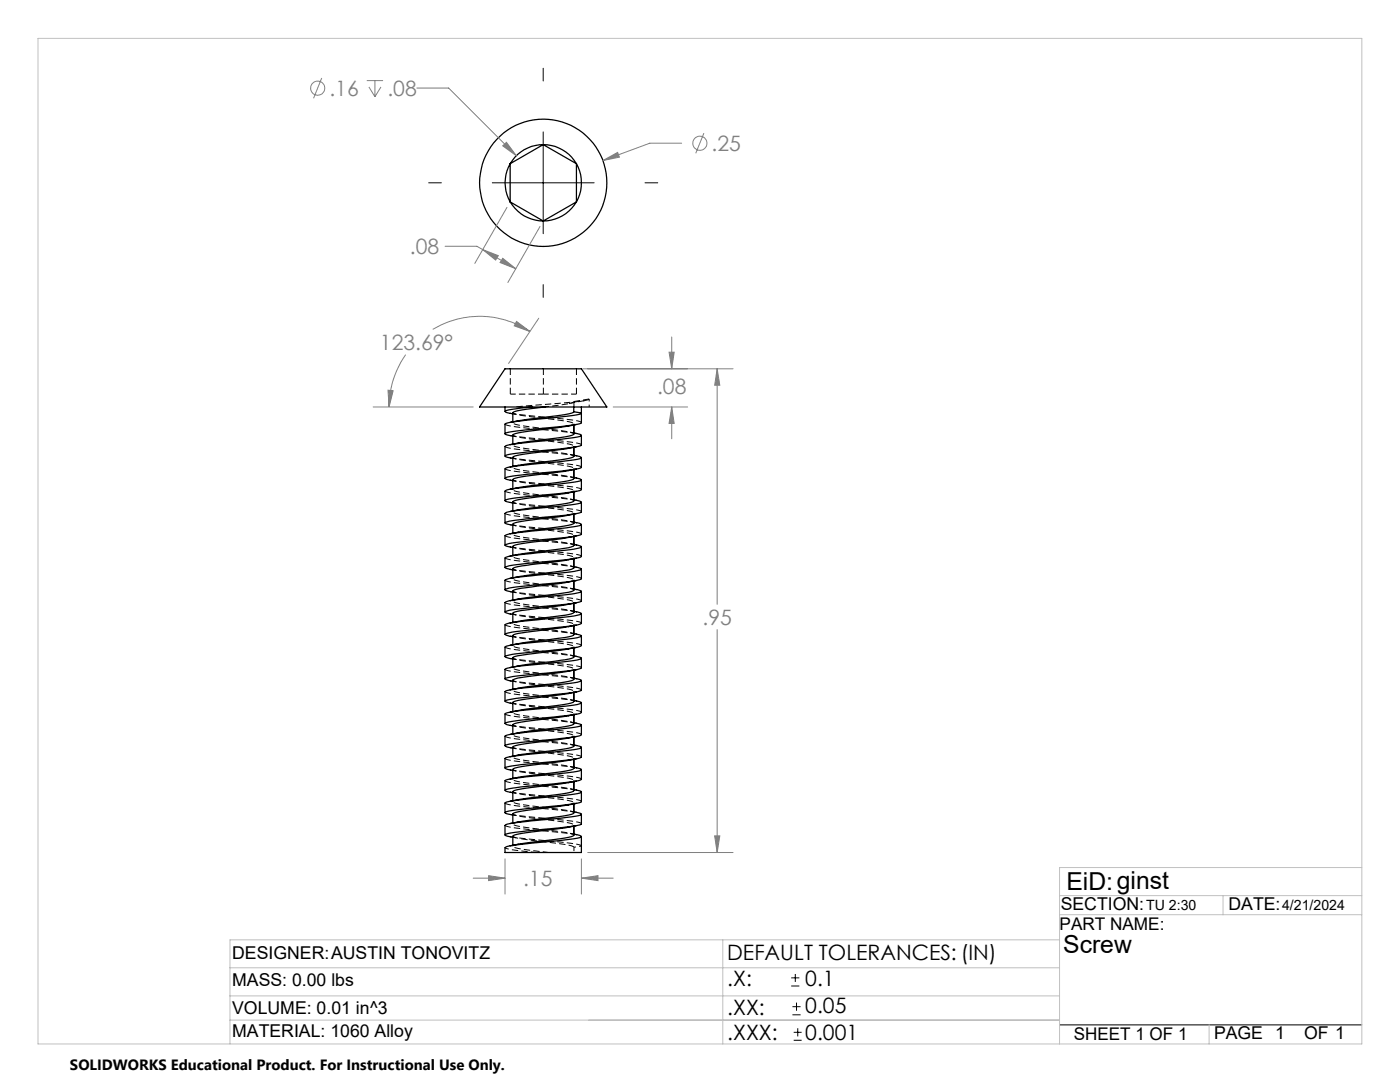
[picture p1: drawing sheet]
<svg xmlns="http://www.w3.org/2000/svg" width="279mm" height="216mm" viewBox="0 0 279 216" stroke-linecap="round" stroke-linejoin="round" font-family="sans-serif">
<path d="M103 81.2l6.9-.6a45.5 45.5 0 0 0 7.6-.9l.1-.1M113.4 80.6l3.3-.7" fill="none" stroke="#000" stroke-width=".2" stroke-dasharray="1.3 .6" stroke-dashoffset="-.1" stroke-linecap="butt"/>
<g fill="none" stroke="#000" stroke-width=".2" stroke-dasharray="1.3 .6" stroke-linecap="butt">
<path d="M101.8 78.6v-5M108.4 78.6v-5M115 78.6v-5M102.3 97.5v.2M102.3 93.1v.2M102.3 88.6v.2M102.3 84.2v.2M114.5 80.1l3.1-.5M114.5 98.1v-.2M114.5 93.7v-.2M114.5 89.2v-.2M114.5 84.8v-.2"/>
<path d="M102.3 119.7v.3M102.3 115.3v.2M102.3 110.8v.3M102.3 106.4v.2M102.3 101.9v.3M114.5 115.9v-.2M114.5 111.5v-.2M114.5 107v-.2M114.5 102.6v-.2M102.3 137.5v.2M102.3 133.1v.2M102.3 128.6v.2"/>
<path d="M102.3 124.2v.2M114.5 138.1v-.2M114.5 133.7v-.2M114.5 129.3v-.3M114.5 124.8v-.2M114.5 120.4v-.3M102.3 159.8v.2M102.3 155.3v.2M102.3 150.9v.2M102.3 146.4v.2M102.3 142v.2M114.5 155.9v-.2"/>
<path d="M114.5 151.5v-.2M114.5 147v-.2M114.5 142.6v-.2M102.3 164.2v.2M102.3 168.7v.2M114.5 164.8v-.2M114.5 160.4v-.2"/>
</g>
<g fill="none" stroke="#000" stroke-width=".2" stroke-dasharray="1.3 .6" stroke-dashoffset=".1" stroke-linecap="butt">
<path d="M101.9 82.5l7.7 .8a32 32 0 0 1 6.4 .9l.1 .1M101.9 86.9l7.7 .9a32 32 0 0 1 6.4 .9l.1 .1M101.9 91.4l7.7 .8a32 32 0 0 1 6.4 .9l.1 .1M101.9 95.8l7.7 .9a32 32 0 0 1 6.4 .8l.1 .2M115.1 99.8l-7.5-.8a33.3 33.3 0 0 1-6.7-.9l-.1-.1M115.1 95.4l-7.5-.8a33.3 33.3 0 0 1-6.7-1l-.1-.1M115.1 90.9l-7.5-.8a33.3 33.3 0 0 1-6.7-.9l-.1-.1M115.1 86.5l-7.5-.8a33.3 33.3 0 0 1-6.7-1l-.1-.1M101.9 100.3l7.7 .8a32 32 0 0 1 6.4 .9l.1 .1M101.9 104.7l7.7 .8a32 32 0 0 1 6.4 .9l.1 .1M101.9 109.1l7.7 .9a32 32 0 0 1 6.4 .9l.1 .1M101.9 113.6l7.7 .8a32 32 0 0 1 6.4 .9l.1 .1"/>
<path d="M101.9 118l7.7 .9a32 32 0 0 1 6.4 .9l.1 .1M115.1 117.6l-7.5-.8a33.3 33.3 0 0 1-6.7-.9l-.1-.1M115.1 113.2l-7.5-.9a33.3 33.3 0 0 1-6.7-.9l-.1-.1M115.1 108.7l-7.5-.8a33.3 33.3 0 0 1-6.7-.9l-.1-.1M115.1 104.3l-7.5-.8a33.3 33.3 0 0 1-6.7-1l-.1-.1M101.9 122.5l7.7 .8a32 32 0 0 1 6.4 .9l.1 .1M101.9 126.9l7.7 .9a32 32 0 0 1 6.4 .9l.1 .1M101.9 131.4l7.7 .8a32 32 0 0 1 6.4 .9l.1 .1M101.9 135.8l7.7 .9a32 32 0 0 1 6.4 .9l.1 .1M115.1 139.9l-7.5-.9a33.3 33.3 0 0 1-6.7-.9l-.1-.1M115.1 135.4l-7.5-.8a33.3 33.3 0 0 1-6.7-.9l-.1-.2M115.1 131l-7.5-.9a33.3 33.3 0 0 1-6.7-.9l-.1-.1"/>
<path d="M115.1 126.5l-7.5-.8a33.3 33.3 0 0 1-6.7-.9l-.1-.1M115.1 122.1l-7.5-.9a33.3 33.3 0 0 1-6.7-.9l-.1-.1M101.9 140.3l7.7 .8a32 32 0 0 1 6.4 .9l.1 .1M101.9 144.7l7.7 .9a32 32 0 0 1 6.4 .9l.1 .1M101.9 149.2l7.7 .8a32 32 0 0 1 6.4 .9l.1 .1M101.9 153.6l7.7 .9a32 32 0 0 1 6.4 .9l.1 .1M101.9 158.1l7.7 .8a32 32 0 0 1 6.4 .9l.1 .1M115.1 157.6l-7.5-.8a33.3 33.3 0 0 1-6.7-.9l-.1-.1M115.1 153.2l-7.5-.8a33.3 33.3 0 0 1-6.7-1l-.1-.1M115.1 148.8l-7.5-.9a33.3 33.3 0 0 1-6.7-.9l-.1-.1M115.1 144.3l-7.5-.8a33.3 33.3 0 0 1-6.7-1l-.1-.1M101.9 162.5l7.7 .9a32 32 0 0 1 6.4 .9l.1 .1"/>
<path d="M101.9 167l7.7 .8a32 32 0 0 1 6.4 .9l.1 .1M114.5 169.1a8.2 8.2 0 0 0-3.7-.9l-1.2-.1a39.9 39.9 0 0 1-7.1-1.1l-.2-.2M115.1 166.5l-7.5-.8a33.3 33.3 0 0 1-6.7-.9l-.1-.1M115.1 162.1l-7.5-.8a33.3 33.3 0 0 1-6.7-1l-.1-.1"/>
</g>
<g fill="none" stroke="#000" stroke-width=".2" stroke-dasharray="1.3 .6" stroke-dashoffset=".4" stroke-linecap="butt">
<path d="M113.4 98.3l1.1-.4a8.2 8.2 0 0 0-3.7-.8l-1.2-.2a39.9 39.9 0 0 1-7.1-1.1l-.2-.1M113.4 93.9l1.1-.4a8.2 8.2 0 0 0-3.7-.9l-1.2-.1a39.9 39.9 0 0 1-7.1-1.1l-.2-.2M113.4 89.4l1.1-.4a8.2 8.2 0 0 0-3.7-.8l-1.2-.2a39.9 39.9 0 0 1-7.1-1.1l-.2-.1M113.4 85l1.1-.4a8.2 8.2 0 0 0-3.7-.9l-1.2-.1a39.9 39.9 0 0 1-7.1-1.1l-.2-.2M113.4 116.1l1.1-.4a8.2 8.2 0 0 0-3.7-.8l-1.2-.2a39.9 39.9 0 0 1-7.1-1.1l-.2-.1M113.4 111.7l1.1-.4a8.2 8.2 0 0 0-3.7-.9l-1.2-.1a39.9 39.9 0 0 1-7.1-1.1l-.2-.2M113.4 107.2l1.1-.4a8.2 8.2 0 0 0-3.7-.8l-1.2-.2a39.9 39.9 0 0 1-7.1-1.1l-.2-.1M113.4 102.8l1.1-.4a8.2 8.2 0 0 0-3.7-.9l-1.2-.1a39.9 39.9 0 0 1-7.1-1.1l-.2-.2M113.4 138.4l1.1-.5a8.2 8.2 0 0 0-3.7-.8l-1.2-.1a39.9 39.9 0 0 1-7.1-1.2l-.2-.1M113.4 133.9l1.1-.4a8.2 8.2 0 0 0-3.7-.8l-1.2-.2a39.9 39.9 0 0 1-7.1-1.1l-.2-.1M113.4 129.5l1.1-.5a8.2 8.2 0 0 0-3.7-.8l-1.2-.1a39.9 39.9 0 0 1-7.1-1.1l-.2-.2M113.4 125l1.1-.4a8.2 8.2 0 0 0-3.7-.8l-1.2-.2a39.9 39.9 0 0 1-7.1-1.1l-.2-.1"/>
<path d="M113.4 120.6l1.1-.5a8.2 8.2 0 0 0-3.7-.8l-1.2-.1a39.9 39.9 0 0 1-7.1-1.1l-.2-.2M113.4 156.2l1.1-.5a8.2 8.2 0 0 0-3.7-.8l-1.2-.2a39.9 39.9 0 0 1-7.1-1.1l-.2-.1M113.4 151.7l1.1-.4a8.2 8.2 0 0 0-3.7-.9l-1.2-.1a39.9 39.9 0 0 1-7.1-1.1l-.2-.1M113.4 147.3l1.1-.5a8.2 8.2 0 0 0-3.7-.8l-1.2-.1a39.9 39.9 0 0 1-7.1-1.2l-.2-.1M113.4 142.8l1.1-.4a8.2 8.2 0 0 0-3.7-.9l-1.2-.1a39.9 39.9 0 0 1-7.1-1.1l-.2-.1M113.4 165l1.1-.4a8.2 8.2 0 0 0-3.7-.8l-1.2-.2a39.9 39.9 0 0 1-7.1-1.1l-.2-.1M113.4 160.6l1.1-.4a8.2 8.2 0 0 0-3.7-.9l-1.2-.1a39.9 39.9 0 0 1-7.1-1.1l-.2-.2"/>
</g>
<g fill="none" stroke="#000" stroke-width=".2" stroke-dasharray="1.3 .6" stroke-dashoffset=".6" stroke-linecap="butt">
<path d="M102.3 95.9l1.1 .2M102.3 91.5l1.1 .2M102.3 87l1.1 .2M102.3 82.6l1.1 .2M108.9 81.2l3.9-.5a2.87 2.87 0 0 0 1.7-.6M102.3 118.1l1.1 .3M102.3 113.7l1.1 .2M102.3 109.2l1.1 .3M102.3 104.8l1.1 .2M102.3 100.3l1.1 .3M102.3 135.9l1.1 .2M102.3 131.5l1.1 .2"/>
<path d="M102.3 127l1.1 .2M102.3 122.6l1.1 .2M102.3 158.2l1.1 .2M102.3 153.7l1.1 .2M102.3 149.3l1.1 .2M102.3 144.8l1.1 .2M102.3 140.4l1.1 .2M102.3 162.6l1.1 .2M102.3 167.1l1.1 .2"/>
</g>
<path d="M117.6 79.6v1.6M116.1 168.8l-1.6 .3" fill="none" stroke="#000" stroke-width=".2" stroke-dasharray="1.3 .6" stroke-dashoffset=".8" stroke-linecap="butt"/>
<g fill="none" stroke="#000" stroke-width=".2" stroke-dasharray="1.3 .6" stroke-dashoffset=".5" stroke-linecap="butt">
<path d="M114.5 99.9a7.5 7.5 0 0 0-3.3-.7l-1.9-.3a38.2 38.2 0 0 1-6.8-1l-.2-.2 .2-.1 .9-.3M114.5 95.5a7.5 7.5 0 0 0-3.3-.8l-1.9-.2a38.2 38.2 0 0 1-6.8-1.1l-.2-.1 .2-.2 .9-.3M114.5 91a7.5 7.5 0 0 0-3.3-.7l-1.9-.3a38.2 38.2 0 0 1-6.8-1l-.2-.2 .2-.1 .9-.3M114.5 86.6a7.5 7.5 0 0 0-3.3-.8l-1.9-.2a38.2 38.2 0 0 1-6.8-1.1l-.2-.1 .2-.2 .9-.3M114.5 81.2v-1.1M114.5 99.7l-.9-.2M114.5 95.3l-.9-.2M114.5 90.8l-.9-.1M114.5 86.4l-.9-.2M114.5 117.7a7.5 7.5 0 0 0-3.3-.8l-1.9-.2a38.2 38.2 0 0 1-6.8-1.1l-.2-.1 .2-.1 .9-.3M114.5 113.3a7.5 7.5 0 0 0-3.3-.8l-1.9-.2a38.2 38.2 0 0 1-6.8-1.1l-.2-.1 .2-.2 .9-.3M114.5 108.8a7.5 7.5 0 0 0-3.3-.7l-1.9-.3a38.2 38.2 0 0 1-6.8-1.1l-.2-.1 .2-.1 .9-.3"/>
<path d="M114.5 104.4a7.5 7.5 0 0 0-3.3-.8l-1.9-.2a38.2 38.2 0 0 1-6.8-1.1l-.2-.1 .2-.2 .9-.3M114.5 117.5l-.9-.2M114.5 113.1l-.9-.2M114.5 108.6l-.9-.2M114.5 104.2l-.9-.2M114.5 140a7.5 7.5 0 0 0-3.3-.8l-1.9-.3a38.2 38.2 0 0 1-6.8-1l-.2-.2 .2-.1 .9-.3M114.5 135.5a7.5 7.5 0 0 0-3.3-.8l-1.9-.2a38.2 38.2 0 0 1-6.8-1.1l-.2-.1 .2-.1 .9-.3M114.5 131.1a7.5 7.5 0 0 0-3.3-.8l-1.9-.2a38.2 38.2 0 0 1-6.8-1.1l-.2-.2 .2-.1 .9-.3M114.5 126.6a7.5 7.5 0 0 0-3.3-.8l-1.9-.2a38.2 38.2 0 0 1-6.8-1.1l-.2-.1 .2-.1 .9-.3M114.5 122.2a7.5 7.5 0 0 0-3.3-.8l-1.9-.2a38.2 38.2 0 0 1-6.8-1.1l-.2-.1 .2-.2 .9-.3M114.5 139.7l-.9-.1M114.5 135.3l-.9-.2"/>
<path d="M114.5 130.9l-.9-.2M114.5 126.4l-.9-.2M114.5 122l-.9-.2M114.5 157.8a7.5 7.5 0 0 0-3.3-.8l-1.9-.3a38.2 38.2 0 0 1-6.8-1l-.2-.2 .2-.1 .9-.3M114.5 153.3a7.5 7.5 0 0 0-3.3-.8l-1.9-.2a38.2 38.2 0 0 1-6.8-1.1l-.2-.1 .2-.2 .9-.2M114.5 148.9a7.5 7.5 0 0 0-3.3-.8l-1.9-.3a38.2 38.2 0 0 1-6.8-1l-.2-.2 .2-.1 .9-.3M114.5 144.4a7.5 7.5 0 0 0-3.3-.8l-1.9-.2a38.2 38.2 0 0 1-6.8-1.1l-.2-.1 .2-.1 .9-.3M114.5 157.5l-.9-.1M114.5 153.1l-.9-.2M114.5 148.6l-.9-.1M114.5 144.2l-.9-.2M106.7 170.1l-4.4-.5-1.1-.3-.4-.2"/>
<path d="M114.5 166.6a7.5 7.5 0 0 0-3.3-.7l-1.9-.3a38.2 38.2 0 0 1-6.8-1l-.2-.2 .2-.1 .9-.3M114.5 162.2a7.5 7.5 0 0 0-3.3-.8l-1.9-.2a38.2 38.2 0 0 1-6.8-1.1l-.2-.1 .2-.2 .9-.3M114.5 169.1v1M114.5 162l-.9-.2M114.5 166.4l-.9-.1"/>
</g>
<path d="M109.3 170.1a38.2 38.2 0 0 1-6.8-1.1l-.2-.1 .2-.2 .9-.3" fill="none" stroke="#000" stroke-width=".2" stroke-dasharray="1.3 .6" stroke-dashoffset=".3" stroke-linecap="butt"/>
<path d="M101.8 78.6h6.6M108.4 78.6h6.6" fill="none" stroke="#000" stroke-width=".2" stroke-dasharray="1.3 .6" stroke-dashoffset=".2" stroke-linecap="butt"/>
<g fill="none" stroke="#000" stroke-width=".25">
<path d="M101.8 32.7a7.6 7.6 0 0 0 0 7.6M101.8 32.7v7.6M108.4 28.9a7.7 7.7 0 0 1 6.6 3.8M108.4 28.9a7.6 7.6 0 0 0-6.6 3.8M108.4 28.9l6.6 3.8M108.4 28.9l-6.6 3.8M115 32.7a7.8 7.8 0 0 1 0 7.6M115 32.7v7.6M101.8 40.3a7.6 7.6 0 0 0 6.6 3.8M101.8 40.3l6.6 3.8M115 40.3a7.7 7.7 0 0 1-6.6 3.8M115 40.3l-6.6 3.8"/>
<path d="M100.8 73.6h15.2l5.1 7.6h-25.4zM100.8 81.2v.9M106.3 81.2a17 17 0 0 0-5.5 .9l.4 .2 1.1 .3M108.9 81.2a33.4 33.4 0 0 0-6.5 1l-.1 2M114.5 98.1v1.8a8.1 8.1 0 0 1-3.7 .9l-5.8 .7-3.2 .6M114.5 93.7v1.8a8.1 8.1 0 0 1-3.7 .8l-5.8 .7-3.2 .6M114.5 89.3v1.8a8.1 8.1 0 0 1-3.7 .8l-5.8 .7-3.2 .6M114.5 84.8v1.8a8.1 8.1 0 0 1-3.7 .9l-5.8 .7-3.2 .5M114.5 82.2a8.1 8.1 0 0 1-3.7 .8l-5.8 .7-3.2 .6M114.5 99.7l1.2 .3 .3 .2-.3 .2-1.1 .2-7.4 .8a31.8 31.8 0 0 0-6.3 .9l-.1 .1v2M114.5 95.3l1.2 .2 .3 .3-.3 .2-1.1 .2-7.4 .8a31.8 31.8 0 0 0-6.3 .9l-.1 .1v1.9M114.5 90.8l1.2 .3 .3 .2-.3 .2-1.1 .3-7.4 .7a31.8 31.8 0 0 0-6.3 1l-.1 .1v1.9"/>
<path d="M114.5 86.4l1.2 .2 .3 .3-.3 .2-1.9 .3-7.7 .8-4.9 .7-.4 .2v1.9M114.5 82.2l1.5 .2a5.9 5.9 0 0 1-3.1 .7l-6.8 .6a17 17 0 0 0-5.3 .9v2M114.5 81.2v1M115 98l-5.4 .9a36 36 0 0 0-7.2 1.1l-.1 2M115 93.6l-5.4 .9a36 36 0 0 0-7.2 1.1l-.1 1.9M115 89.1l-2.3 .5-3.1 .4a38.9 38.9 0 0 0-7.2 1.1l-.1 2M115 84.7l-5.4 .8a38.9 38.9 0 0 0-7.2 1.2l-.1 1.9M116 81.2v3.3l-4.1 .6-9.6 1-1.1 .2-.4 .3 1.5 .4M116 86.9v1.9l-.3 .2-3.8 .6-4.5 .4a31.5 31.5 0 0 0-6.5 .9l-.1 .1 .1 .1 1.4 .4M116 91.3v1.9l-.3 .3-3.8 .5-4.5 .4a31.5 31.5 0 0 0-6.5 1l-.1 .1 .1 .1 1.4 .3M116 95.8v1.9l-.3 .2-3.8 .6-4.5 .4a31.5 31.5 0 0 0-6.5 .9l-.1 .1 .1 .1 1.4 .4M101.8 118.1h.5"/>
<path d="M114.5 115.9v1.9a2.58 2.58 0 0 1-1.8 .5l-7.7 1-3.2 .6M114.5 111.5v1.8a2.58 2.58 0 0 1-1.8 .5l-7.7 1-3.2 .6M114.5 107v1.9a19.2 19.2 0 0 1-6.1 1.1l-6.6 .9M114.5 102.6v1.8a19.2 19.2 0 0 1-6.1 1.1l-6.6 1M114.5 117.5l1.5 .4v.2a48.3 48.3 0 0 1-8.8 1.1 31.8 31.8 0 0 0-6.3 .9l-.1 .1v1.9M114.5 113.1l1.5 .4v.2a48.3 48.3 0 0 1-8.8 1.1 31.8 31.8 0 0 0-6.3 .9l-.1 .1v1.9M114.5 108.6l1.5 .4v.2a48.3 48.3 0 0 1-8.8 1.1 31.8 31.8 0 0 0-6.3 .9l-.1 .1v1.9M114.5 104.2l1.2 .2 .3 .3a16.2 16.2 0 0 1-5.2 .9l-3.6 .3a31.8 31.8 0 0 0-6.3 .9l-.1 .1v1.9M115 115.9l-3.2 .5-7.7 1a2.79 2.79 0 0 0-1.8 .5v1.9M115 111.4l-3.2 .6-7.7 .9a2.79 2.79 0 0 0-1.8 .6v1.8M115 106.9l-5.4 .9a36 36 0 0 0-7.2 1.1l-.1 1.9M115 102.5l-5.4 .9a36 36 0 0 0-7.2 1.1l-.1 1.9"/>
<path d="M116 100.2v1.9a16.2 16.2 0 0 1-5.2 .9l-3.4 .3a31.5 31.5 0 0 0-6.5 .9l-.1 .2 .1 .1 1.4 .3M116 104.7v2a77.4 77.4 0 0 1-10.9 1.3l-3.5 .4-.8 .4 1.5 .5M116 109.1v2a77.4 77.4 0 0 1-10.9 1.3l-3.5 .5-.8 .3 1.5 .5M116 113.6v2a48.7 48.7 0 0 1-8.6 1.1 31.5 31.5 0 0 0-6.5 .9l-.1 .1 .1 .1 .9 .2M116 118v2a48.7 48.7 0 0 1-8.6 1.1 31.5 31.5 0 0 0-6.5 .9l-.1 .1 .1 .1 1.4 .4M113.4 125l-9.3 1.3a2.58 2.58 0 0 0-1.8 .5v1.9M114.5 138.2v1.8a8.1 8.1 0 0 1-3.7 .8l-5.8 .7-3.2 .6M114.5 133.7v1.8a8.1 8.1 0 0 1-3.7 .9l-5.8 .7-3.2 .6M114.5 129.3v1.8a2.79 2.79 0 0 1-1.8 .6l-7.7 .9-3.2 .6M114.5 124.8v1.8a2.79 2.79 0 0 1-1.8 .6l-7.7 1-3.2 .6M114.5 120.4v1.8a2.79 2.79 0 0 1-1.8 .6l-7.7 .9-3.2 .6M114.5 139.8l1.5 .3v.2a57.7 57.7 0 0 1-9.9 1.3 17 17 0 0 0-5.3 .9v1.9"/>
<path d="M114.5 135.3l1.5 .4v.2a57.7 57.7 0 0 1-9.9 1.2l-3.8 .4-1.4 .4-.1 .1v1.9M114.5 130.9l1.5 .3v.2a57.7 57.7 0 0 1-9.9 1.3l-3.8 .4-1.4 .4-.1 .1v1.9M114.5 126.4l1.5 .4v.2a57.7 57.7 0 0 1-9.9 1.2l-3.8 .5-1.4 .3-.1 .1v1.9M114.5 122l1.5 .3v.3a51.8 51.8 0 0 1-8.8 1.1 29.3 29.3 0 0 0-6.3 .9l-.1 .1v1.9M115 138.1l-5.4 .8a38.9 38.9 0 0 0-7.2 1.2l-.1 .1v1.8M115 133.6l-5.4 .9a38.9 38.9 0 0 0-7.2 1.1l-.1 .1v1.8M115 129.2l-3.2 .6-7.7 .9a2.58 2.58 0 0 0-1.8 .6v1.8M115 124.7l-1.6 .4M115 120.3l-3.2 .6-7.7 .9a2.79 2.79 0 0 0-1.8 .6v1.8M116 122.4v2.1a55.1 55.1 0 0 1-9.7 1.2l-4 .4-1.5 .5 1.5 .4M116 126.9v2a55.1 55.1 0 0 1-9.7 1.2l-4 .5-1.5 .4 1.5 .5M116 131.3v2.1a55.1 55.1 0 0 1-9.7 1.1l-4 .5-1.5 .5 1.5 .5"/>
<path d="M116 135.8v2a55.1 55.1 0 0 1-9.7 1.2 17.9 17.9 0 0 0-5.5 .9l1.5 .5M114.5 156v1.8a8.1 8.1 0 0 1-3.7 .8l-5.8 .7-3.2 .6M114.5 151.5v1.8a8.1 8.1 0 0 1-3.7 .9l-6.7 .8-2.3 .4M114.5 147.1v1.8a8.1 8.1 0 0 1-3.7 .8l-6.7 .8-2.3 .5M114.5 142.6v1.8a8.1 8.1 0 0 1-3.7 .9l-4.7 .5-4.3 .7M114.5 157.6l1.2 .2 .3 .2a5.9 5.9 0 0 1-3.1 .7l-6.8 .6a17 17 0 0 0-5.3 .9v2M114.5 153.1l1.2 .3 .3 .2a5.9 5.9 0 0 1-3.1 .6l-6.8 .7a17 17 0 0 0-5.3 .9v1.9M114.5 148.7l1.2 .2 .3 .2a5.9 5.9 0 0 1-3.1 .7l-6.8 .7a17 17 0 0 0-5.3 .8v1.9M114.5 144.2l1.2 .3 .3 .2a5.9 5.9 0 0 1-3.1 .6l-6.8 .7a17 17 0 0 0-5.3 .9v1.9M115 155.9l-5.4 .8a38.9 38.9 0 0 0-7.2 1.1l-.1 2M115 151.4l-5.4 .9a38.9 38.9 0 0 0-7.2 1.1l-.1 1.9M115 147l-5.4 .8a38.9 38.9 0 0 0-7.2 1.1l-.1 2"/>
<path d="M115 142.5l-5.4 .9a38.9 38.9 0 0 0-7.2 1.1l-.1 .1v1.8M116 140.2v1.9a5.9 5.9 0 0 1-3.1 .7l-6.6 .6a17.9 17.9 0 0 0-5.5 1l.4 .2 1.1 .3M116 144.7v1.9a5.9 5.9 0 0 1-3.1 .6l-6.6 .7a17 17 0 0 0-5.5 .9l.4 .2 1.1 .3M116 149.1v1.9a5.9 5.9 0 0 1-3.1 .7l-6.6 .7a17 17 0 0 0-5.5 .8l.4 .3 1.1 .2M116 153.6v1.9a5.9 5.9 0 0 1-3.1 .6l-6.6 .7a17 17 0 0 0-5.5 .9l.4 .2 1.1 .3M116 158v1.9l-.3 .3-3.8 .5-8.9 .9-1.8 .3-.4 .3 1.5 .4M114.5 160.4v1.8a8.1 8.1 0 0 1-3.7 .9l-5.8 .7-3.2 .5M114.5 164.9v1.8a8.1 8.1 0 0 1-3.7 .8l-5.8 .7-3.2 .6M114.5 166.4l1.2 .3 .3 .2-.3 .2-1.1 .3-7.4 .7a31.8 31.8 0 0 0-6.3 1l-.1 1h15.2v-3.2M114.5 162l1.2 .2 .3 .3-.3 .2-1.9 .3-7.7 .8-4.9 .7-.4 .2v1.9M115 160.3l-5.4 .8a38.9 38.9 0 0 0-7.2 1.2l-.1 1.9M115 164.7l-2.3 .5-3.1 .4a38.9 38.9 0 0 0-7.2 1.1l-.1 2"/>
<path d="M116 162.5v1.9l-.3 .2-3.8 .6-4.5 .4a31.5 31.5 0 0 0-6.5 .9l-.1 .1 .1 .1 1.4 .4"/>
<circle cx="108.4" cy="36.5" r="12.7"/>
</g>
<g fill="none" stroke="#808080" stroke-width=".2">
<path d="M64.2 15.6l-1.6 4M73.2 16.1h3.2M73.6 17.4l1.2 1.9M74.8 16.1v3.2M76 17.4l-1.2 1.9M83.2 17.6h6.3l13.5 13.5M100.3 29.1l.8-.7 1.9 2.7zM120.3 32l3-1.6 .3 1zM136 28.6h-6.3l-9.4 3.4M140.5 26.6l-1.6 4M88.8 49.1h6.4l7.7 4.5M96.3 49.8l3.1 1.2-.5 .9z"/>
<path d="M100.3 51.5l2.6 2.1-3.1-1.2zM101.2 41.4l-6.4 11.2M107.8 45.2l-6.4 11.2M77.4 77.9l1.1 .1-.9 3.2zM81 70.8a18.1 18.1 0 0 0-3.4 10.4M86.4 65.7a18.1 18.1 0 0 1 19.4 .4M103.1 64.1l2.7 2-3.2-1.1zM107.5 63.5l-6 9M116.3 73.6h30M133.5 70.3h1l-.4 3.3zM134.1 67.2v6.4M143.1 73.6v47"/>
<path d="M143.1 73.6l.6 3.3h-1.1zM74.5 81.2h19.9M122.4 81.2h14.8M134.1 81.2v6.4M134.1 81.2l.4 3.3h-1zM143.1 125.6v44.5M94.4 175.2h6.4M97.5 174.7l3.3 .5-3.3 .5zM100.8 171.4v7M116 171.4v7M116 175.2h6.4M116 175.2l3.3-.5v1z"/>
<path d="M117.3 170.1h29M142.6 166.8h1.1l-.6 3.3z"/>
<circle cx="63.4" cy="17.6" r="1.42"/>
<circle cx="139.7" cy="28.6" r="1.4"/>
</g>
<g fill="none" stroke="#000" stroke-width=".2">
<path d="M108.4 13.6v2.6M85.5 36.5h2.6M98.2 36.5h20.4M108.4 26.3v20.3M128.7 36.5h2.6M108.4 56.8v2.5M157.9 196.7h1.6M157.9 195.1h1.6M158.7 194.3v1.6M158.2 202.5h1.6M158.2 200.9h1.6M158.4 207.6h1.6"/>
<path d="M158.4 206h1.6M159 200.1v1.6M159.2 205.2v1.6M211.5 204.5h60.3"/>
</g>
<path d="M7.6 7.7h264.2v200.6h-264.2zM211.5 178.7h60.3M244.1 178.7v3.8M271.8 173.1h-60.3v35.2M45.9 193.1h165.6M45.9 198.7h165.6M144.3 187.5v20.8M211.5 182.5h60.3M211.5 187.5h-165.6v20.8M45.9 203.6h165.6M241.3 204.5v3.8" fill="none" stroke="#c0c0c0" stroke-width=".2"/>
<path d="M143.1 73.6l.6 3.3h-1.1zM142.6 166.8h1.1l-.6 3.3zM116 175.2l3.3-.5v1zM97.5 174.7l3.3 .5-3.3 .5zM103.1 64.1l2.7 2-3.2-1.1zM77.4 77.9l1.1 .1-.9 3.2zM133.5 70.3h1l-.4 3.3zM134.1 81.2l.4 3.3h-1zM100.3 29.1l2.7 2-1.9-2.7zM100.3 51.5l2.6 2.1-3.1-1.2zM96.3 49.8l3.1 1.2-.5 .9zM120.3 32l3.3-.6-.3-1z" fill="#808080"/>
<g font-size="4.9">
<text x="212.8" y="177.6">EiD:ginst</text>
<text x="212.2" y="190.1">Screw</text>
</g>
<g font-size="4.2" fill="#808080">
<text x="65.7" y="19.1">.16</text>
<text x="77.3" y="19.1">.08</text>
<text x="142" y="30.1">.25</text>
<text x="81.8" y="50.7">.08</text>
<text x="75.8" y="69.8">123.69°</text>
<text x="131.1" y="78.5">.08</text>
<text x="140.2" y="124.7">.95</text>
<text x="104.4" y="176.8">.15</text>
</g>
<g font-size="4.2">
<text x="145.1" y="191.5">DEFAULT TOLERANCES: (IN)</text>
<text x="145.1" y="196.7">.X:</text>
<text x="160.7" y="196.7">0.1</text>
<text x="145.1" y="202.5">.XX:</text>
<text x="160.7" y="202.1">0.05</text>
<text x="145.1" y="207.6">.XXX:</text>
<text x="160.7" y="207.6">0.001</text>
</g>
<g font-size="3.5">
<text x="211.5" y="185.6">PART NAME:</text>
<text x="211.7" y="181.7">SECTION:</text>
<text x="245.2" y="181.6">DATE:</text>
<text x="46.3" y="191.4">DESIGNER:AUSTIN TONOVITZ</text>
<text x="46.3" y="196.7">MASS: 0.00 lbs</text>
<text x="46.3" y="202.4">VOLUME: 0.01 in^3</text>
<text x="46.3" y="206.9">MATERIAL: 1060 Alloy</text>
<text x="214.3" y="207.5">SHEET 1 OF 1</text>
<text x="242.3" y="207.4">PAGE 1</text>
<text x="260.3" y="207.3">OF 1</text>
</g>
<text font-size="3" x="14" y="213.5">SOLIDWORKS Educational Product. For Instructional Use Only.</text>
<g font-size="2.8">
<text x="228.7" y="181.6">TU 2:30</text>
<text x="255.9" y="181.6">4/21/2024</text>
</g>
</svg>
